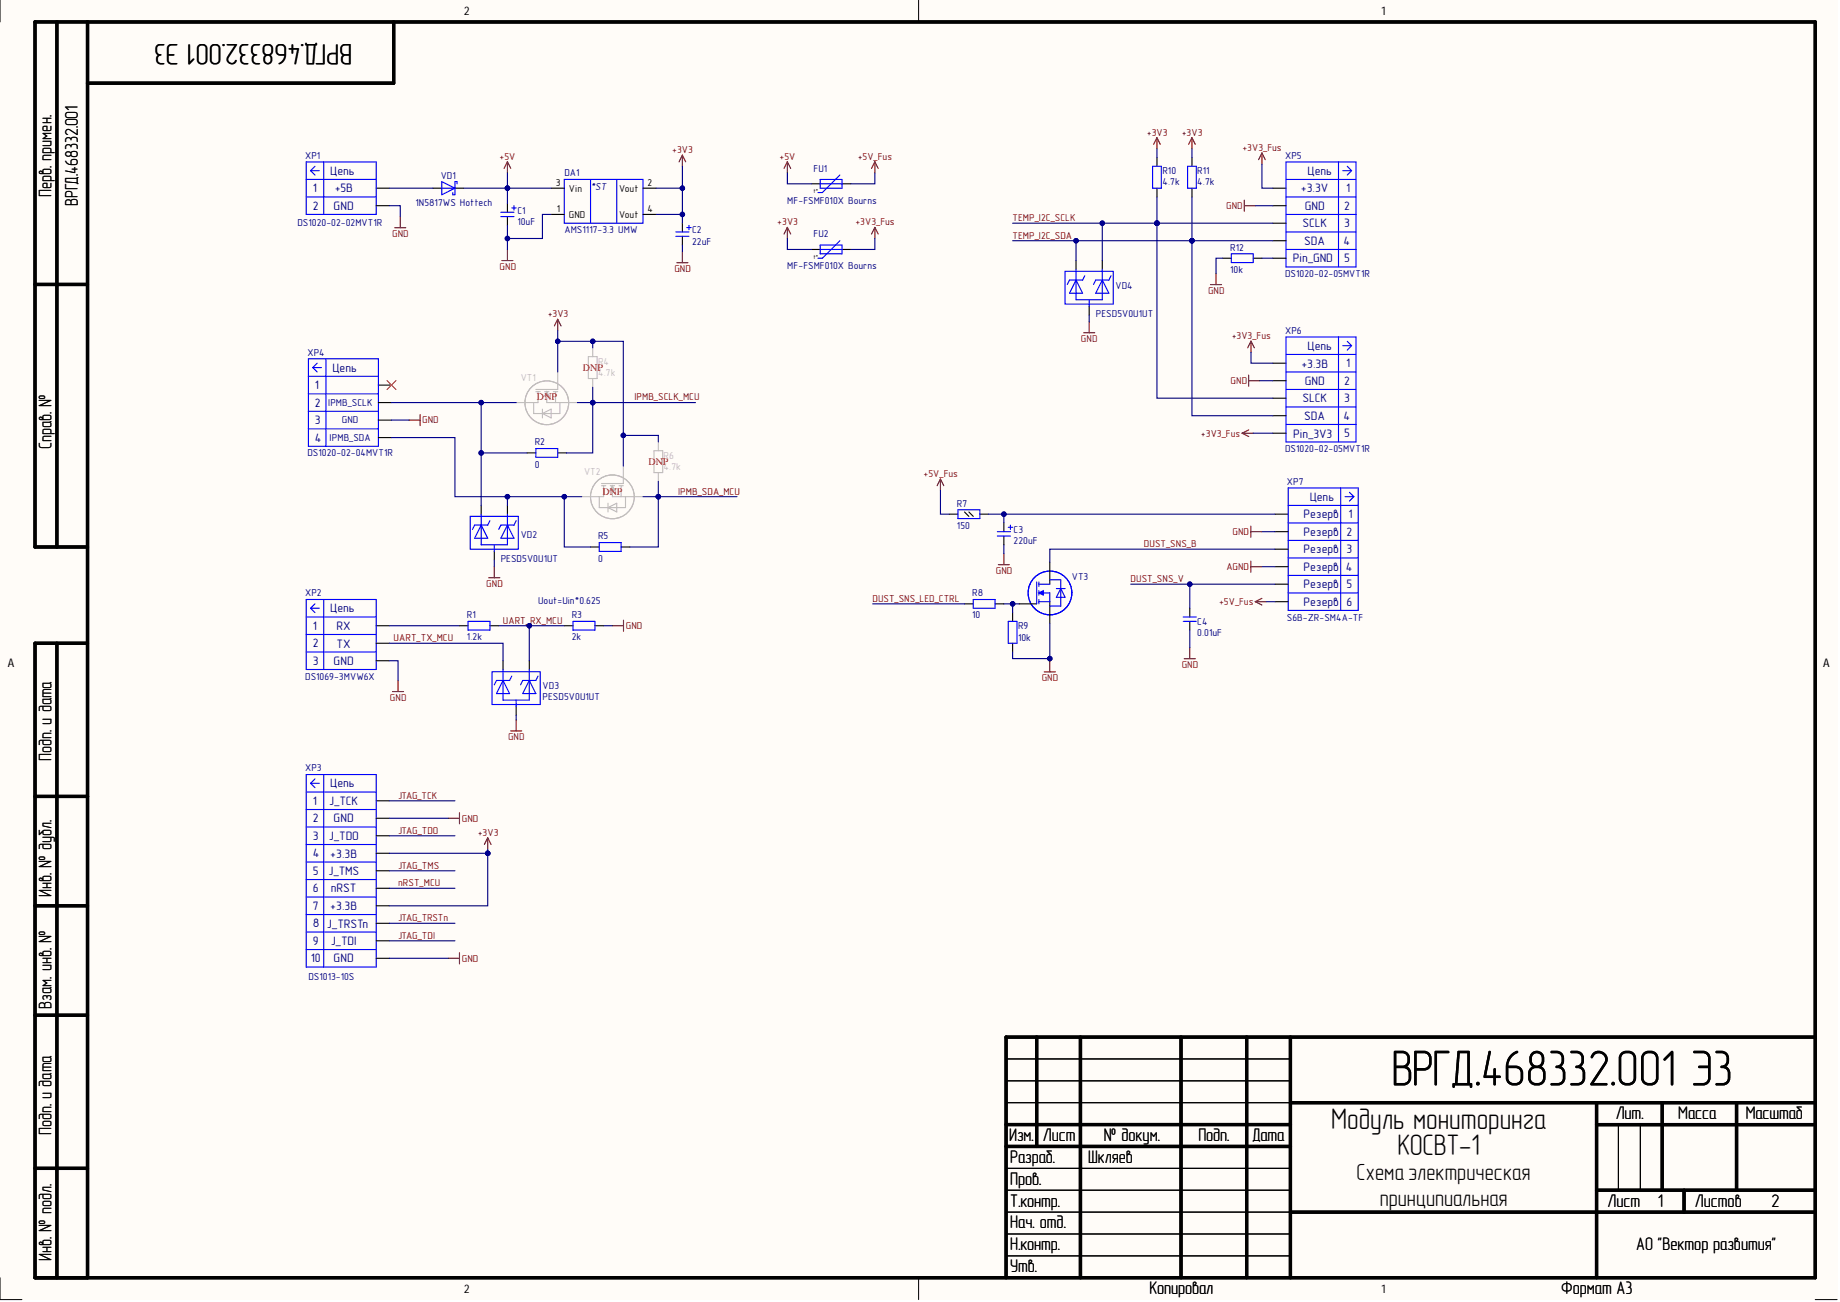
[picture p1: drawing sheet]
<svg xmlns="http://www.w3.org/2000/svg" width="420mm" height="297mm" viewBox="0 0 420 297" stroke-linecap="round" stroke-linejoin="round" font-family="sans-serif">
<g fill="#fffcf8">
<path d="M0 0h419.2v296.5h-419.2z" fill-rule="evenodd"/>
<path d="M5 5h409.2v286.5h-409.2z" fill-rule="evenodd"/>
</g>
<path d="M0 0v5M209.6 0v5M0 291.5v5h5M209.6 291.5v5M414.2 296.5h5" fill="none" stroke="#000" stroke-width=".23"/>
<g fill="none" stroke="#000" stroke-width=".76">
<path d="M13 5v119.8M20 5v286.5M89.8 5v14h-69.8M8 64.9h12M20 124.8h-12v-119.8h406.2v286.5h-406.2v-144.7h12M13 146.8v144.7M8 181.7h12M8 206.6h12M8 231.6h12M236.5 236.6v25M246.5 236.6v54.9M269.5 236.6v54.9"/>
<path d="M284.4 236.6v54.9M294.4 236.6v54.9M414.2 236.6h-184.7v54.9M229.5 256.6h64.9M294.4 251.6h119.8M364.3 256.6h49.9M364.3 251.6v39.9M379.2 251.6v19.9M396.2 251.6v19.9M8 266.5h12M229.5 261.6h64.9M294.4 276.5h119.8"/>
<path d="M364.3 271.5h49.9M384.2 271.5v5"/>
</g>
<g fill="none" stroke="#000" stroke-width=".25">
<path d="M85.8 42.9h3M85.8 46.9h3M125.8 42.9h2.9M125.8 48.9h2.9M146.7 42.9h3M146.7 48.9h3M185.1 41.9h2M185.1 56.9h2M192.1 41.9h2M192.1 56.9h2M245.5 59.4v2M251.5 59.4v2"/>
<path d="M290.4 42.9h3M290.4 46.9h3M290.4 50.9h3M290.4 54.9h3M290.4 58.9h3M248.5 69.9v2M86.3 87.9h3M86.3 91.8h3M86.3 95.8h3M86.3 99.8h3M290.4 82.9h3M290.4 86.9h3"/>
<path d="M290.4 90.8h3M290.4 94.8h3M290.4 98.8h3M109.8 115.3v2M115.8 115.3v2M290.9 117.3h3M112.8 125.8v2M232.5 137.8h4M239.5 128.3v5M239.5 137.3v5M290.9 121.3h3M290.9 125.3h3"/>
<path d="M290.9 129.3h3M290.9 133.3h3M290.9 137.3h3M85.8 142.8h3M85.8 146.8h3M85.8 150.7h3M114.8 150.7v2M120.8 150.7v2M117.8 161.2v2M85.8 182.7h3M85.8 186.7h3M85.8 190.7h3"/>
<path d="M85.8 194.7h3M85.8 198.7h3M85.8 202.7h3M85.8 206.6h3M85.8 210.6h3M85.8 214.6h3M85.8 218.6h3M229.5 251.6h64.9M229.5 246.6h64.9M229.5 241.6h64.9M369.3 256.6v14.9M374.3 256.6v14.9"/>
<path d="M229.5 276.5h64.9M229.5 271.5h64.9M229.5 266.5h64.9M229.5 286.5h64.9M229.5 281.5h64.9"/>
</g>
<g fill="none" stroke="#00f" stroke-width=".25">
<path d="M69.9 36.9h15.9v12h-15.9zM70.9 38.9l1 1M70.9 38.9h2M71.9 37.9l-1 1M73.9 36.9v12M191.6 39.9l-4 4h-1M293.4 36.9h16v24h-16zM305.4 36.9v24M306.4 38.9h2M307.4 37.9l1 1M308.4 38.9l-1 1M69.9 40.9h15.9"/>
<path d="M69.9 44.9h15.9M128.7 40.9h18v10h-18zM134.7 40.9v10M140.7 40.9v10M187.1 40.9h5v2h-5zM187.1 56.9h5M187.1 55.9h5v2h-5zM187.1 41.9h5M191.6 54.9l-4 4h-1M293.4 40.9h16M293.4 44.9h16M293.4 48.9h16"/>
<path d="M293.4 52.9h16M293.4 56.9h16M243 61.9h11v7.5h-11zM245.5 63.9l1.5 3h-3zM245.5 61.4v7h6v-7M247.5 62.9l-.5 1h-3l-.5 1M248.5 68.4v1.5M251.5 63.9l1.5 3h-3zM253.5 62.9l-.5 1h-3l-.5 1M293.4 76.9h16v23.9h-16zM305.4 76.9v23.9M306.4 78.9h2"/>
<path d="M307.4 77.9l1 1M308.4 78.9l-1 1M70.4 81.9h15.9v19.9h-15.9zM70.4 85.9h15.9M70.4 89.8h15.9M70.4 93.8h15.9M70.4 97.8h15.9M71.4 83.9l1 1M71.4 83.9h2M72.4 82.9l-1 1M74.4 81.9v19.9M293.4 80.9h16"/>
<path d="M293.4 84.9h16M293.4 88.9h16M293.4 92.8h16M293.4 96.8h16M107.3 117.8h11v7.5h-11zM109.8 119.8l1.5 3h-3zM109.8 117.3v7h6v-7M111.8 118.8l-.5 1h-3l-.5 1M115.8 119.8l1.5 3h-3zM117.8 118.8l-.5 1h-3l-.5 1M293.9 111.3h16v28h-16zM293.9 115.3h16"/>
<path d="M293.9 119.3h16M305.9 111.3v28M306.9 113.3h2M307.9 112.3l1 1M308.9 113.3l-1 1M69.9 136.8h15.9v15.9h-15.9zM70.9 138.8l1 1M70.9 138.8h2M71.9 137.8l-1 1M73.9 136.8v15.9M112.8 124.3v1.5M236.5 132.8v5"/>
<path d="M237 135.3h2.5v2h-2.5M237 133.3h2.5M293.9 123.3h16M293.9 127.3h16M293.9 131.3h16M293.9 135.3h16M69.9 140.8h15.9M69.9 144.8h15.9M69.9 148.7h15.9M112.3 153.2h11v7.5h-11zM114.8 155.2l1.5 3h-3zM114.8 152.7v7h6v-7"/>
<path d="M116.8 154.2l-.5 1h-3l-.5 1M117.8 159.7v1.5M120.8 155.2l1.5 3h-3zM122.8 154.2l-.5 1h-3l-.5 1M69.9 176.7h15.9v43.9h-15.9zM70.9 178.7l1 1M70.9 178.7h2M71.9 177.7l-1 1M73.9 176.7v43.9M69.9 180.7h15.9M69.9 184.7h15.9M69.9 188.7h15.9"/>
<path d="M69.9 192.7h15.9M69.9 196.7h15.9M69.9 200.7h15.9M69.9 204.7h15.9M69.9 208.6h15.9M69.9 212.6h15.9M69.9 216.6h15.9"/>
<circle cx="239.6" cy="135.3" r="5"/>
</g>
<g fill="none" stroke="#800000" stroke-width=".25">
<path d="M115.8 36.9l-.8 1.5M115.8 36.9l.7 1.5M115.8 36.9v2.5M155.7 35.4l-.8 1.5M155.7 35.4l.7 1.5M155.7 35.4v2.5M179.6 36.9l-.7 1.5M179.6 36.9l.8 1.5M179.6 36.9v2.5M199.6 36.9v2.5M199.6 36.9l-.8 1.5M199.6 36.9l.8 1.5"/>
<path d="M264 31.4l-.8 1.5M264 31.4l.7 1.5M264 31.4v2.5M271.9 31.4l-.7 1.5M271.9 31.4l.8 1.5M271.9 31.4v2.5M287.9 34.9l-.7 1.5M287.9 34.9l.8 1.5M287.9 34.9v2.5M90.1 52h2.5M91.3 49.4v2.6M114.5 59.4h2.5"/>
<path d="M115.8 56.9v2.5M154.4 59.9h2.6M155.7 57.4v2.5M179.6 51.9v2.5M179.6 51.9l-.7 1.5M179.6 51.9l.8 1.5M199.6 51.9l-.8 1.5M199.6 51.9l.8 1.5M199.6 51.9v2.5M283.9 45.7v2.5M283.9 46.9h2.5M127.2 72.8l-.7 1.6"/>
<path d="M127.2 72.8l.8 1.6M127.2 72.8v2.6M247.2 75.9h2.6M248.5 73.4v2.5M276.2 64.9h2.5M277.4 62.4v2.5M285.4 77.8l-.7 1.6M285.4 77.8l.8 1.6M285.4 77.8v2.6M93.3 95.8h2.6M95.9 94.6v2.5M283.4 98.8l1.5 .8"/>
<path d="M283.4 98.8h2.5M284.9 85.6v2.5M284.9 86.9h2.5M284.9 98.1l-1.5 .7M214.6 109.3l-.8 1.5M214.6 109.3l.7 1.5M214.6 109.3v2.5M111.5 131.8h2.5M112.8 129.3v2.5M227.8 128.8h2.5M229 126.3v2.5M285.4 120v2.6"/>
<path d="M285.4 128v2.5M285.4 129.3h2.5M285.4 121.3h2.5M286.4 137.3l1.5 .7M286.4 137.3h2.5M287.9 136.5l-1.5 .8M89.6 157.8h2.5M90.8 155.2v2.6M139.7 142.8h2.6M142.3 141.5v2.5M238.2 153.3h2.6M239.5 150.7v2.6"/>
<path d="M270.2 150.3h2.5M271.5 147.7v2.6M116.5 166.8h2.5M117.8 164.2v2.6M102.3 186.7h2.5M104.8 185.4v2.5M111.3 191.1l-.8 1.6M111.3 191.1l.7 1.6M111.3 191.1v2.6M102.3 218.6h2.5M104.8 217.4v2.5"/>
</g>
<path d="M88.3 86.8l2 2.1M90.3 86.8l-2 2.1" fill="none" stroke="#f00" stroke-width=".23"/>
<path d="M237 135.3l1-.5v1z" fill="#00f"/>
<path d="M237 135.3l1-.5v1zM237 132.8v1M237 134.8v1M237 136.8v1M239.5 132.3h2.5v6h-2.5M241 134.3h2M242 134.3l1 2h-2z" fill="none" stroke="#00f" stroke-width=".25"/>
<g fill="none" stroke="#bfbebc" stroke-width=".25">
<path d="M122.8 89.4v2.4h-5M124.8 89.4v2.4h6.9M126.7 89.4v2.4M127.2 84.9v4h-4.9"/>
<circle cx="124.8" cy="91.9" r="5"/>
</g>
<path d="M124.8 89.4l.5 1h-1.1z" fill="#bfbebc"/>
<g fill="none" stroke="#bfbebc" stroke-width=".25">
<path d="M121.8 91.8v2.5h5.9v-2.5M122.3 89.4h1M123.8 93.3v2M123.8 94.3l2-1v2zM124.3 89.4h.9M124.8 89.4l.5 1h-1.1zM126.2 89.4h1M137.7 110.8v2.5h-5M139.7 110.8v2.5h7M141.7 110.8v2.5M142.2 106.3v4h-5"/>
<circle cx="139.7" cy="113.4" r="5"/>
</g>
<path d="M139.7 110.8l.5 1h-1z" fill="#bfbebc"/>
<g fill="none" stroke="#bfbebc" stroke-width=".25">
<path d="M135.2 79.4v2M134.2 81.4h2v5h-2zM135.2 86.4v2M136.7 113.3v2.5h6v-2.5M137.2 110.8h1M138.7 114.8v2M138.7 115.8l2-1v2zM139.2 110.8h1M139.7 110.8l.5 1h-1zM141.2 110.8h1M149.2 102.8h2v5h-2zM150.2 100.8v2"/>
<path d="M150.2 107.8v2"/>
</g>
<g fill="none" stroke="#000" stroke-width=".25">
<path d="M264 35.9v2M271.9 35.9v2M98.8 42.9h2M103.8 42.9h2M115.8 46.4v2M115.8 49.4v2M155.7 50.9v2M155.7 53.9v2M264 42.9v2M271.9 42.9v2M278.9 58.9h2M285.9 58.9h2"/>
<path d="M120.3 103.3h2M127.2 103.3h2M216.6 117.3h2M220.1 116.8l1 1M221.1 116.8l1 1M223.6 117.3h2M229 119.3v2M134.7 124.8h2M141.7 124.8h2M220.1 137.8h2M227 137.8h2M229 122.3v2"/>
<path d="M231 139.8v2M271.5 138.8v2M104.8 142.8h2M111.8 142.8h2M128.7 142.8h2M135.7 142.8h2M231 146.8v2M271.5 141.8v2"/>
</g>
<g fill="none" stroke="#00f" stroke-width=".25">
<path d="M263 37.9h2v5h-2zM271 37.9h2v5h-2zM100.8 42.9h3M100.8 41.4l3 1.5-3 1.5zM104.3 41.9v-.5h-.5v3h-.5v-.5M114.3 48.4h3M114.3 49.4h3M116.8 47.4h1M117.3 46.9v1M154.2 52.9h3M154.2 53.9h3M156.7 51.9h1"/>
<path d="M157.2 51.4v1M280.9 57.9h5v2h-5zM122.3 102.3h4.9v2h-4.9zM218.6 116.3h5v2h-5zM230.5 119.8v1M136.7 123.8h5v2h-5zM222.1 136.8h4.9v2h-4.9zM227.5 121.3h3M227.5 122.3h3M230 120.3h1M106.8 141.8h5v2h-5zM130.7 141.8h5v2h-5z"/>
<path d="M230 141.8h2v5h-2zM270 141.8h3M270 140.8h3"/>
</g>
<path d="M155.7 37.9v5h-6" fill="none" stroke="#000080" stroke-width=".25"/>
<circle cx="155.7" cy="42.9" r=".51" fill="#000080"/>
<circle cx="155.7" cy="42.9" r=".51" fill="none" stroke="#000080" stroke-width=".23"/>
<path d="M88.8 46.9h2.5v2.5M229 124.3v2M258 133.3h32.9" fill="none" stroke="#000080" stroke-width=".25"/>
<circle cx="271.5" cy="133.3" r=".51" fill="#000080"/>
<circle cx="271.5" cy="133.3" r=".51" fill="none" stroke="#000080" stroke-width=".23"/>
<path d="M287.9 121.3h3M239.5 142.3v8.4" fill="none" stroke="#000080" stroke-width=".25"/>
<circle cx="239.5" cy="150.3" r=".51" fill="#000080"/>
<circle cx="239.5" cy="150.3" r=".51" fill="none" stroke="#000080" stroke-width=".23"/>
<path d="M229 137.8h3.5" fill="none" stroke="#000080" stroke-width=".25"/>
<circle cx="231" cy="137.8" r=".51" fill="#000080"/>
<circle cx="231" cy="137.8" r=".51" fill="none" stroke="#000080" stroke-width=".23"/>
<path d="M231 148.8v1.5h8.5" fill="none" stroke="#000080" stroke-width=".25"/>
<circle cx="239.5" cy="150.3" r=".51" fill="#000080"/>
<circle cx="239.5" cy="150.3" r=".51" fill="none" stroke="#000080" stroke-width=".23"/>
<path d="M231 137.8v2" fill="none" stroke="#000080" stroke-width=".25"/>
<circle cx="231" cy="137.8" r=".51" fill="#000080"/>
<circle cx="231" cy="137.8" r=".51" fill="none" stroke="#000080" stroke-width=".23"/>
<path d="M127.2 77.9h8v1.5M199.1 137.8h21" fill="none" stroke="#000080" stroke-width=".25"/>
<circle cx="135.2" cy="77.9" r=".51" fill="#000080"/>
<circle cx="135.2" cy="77.9" r=".51" fill="none" stroke="#000080" stroke-width=".23"/>
<circle cx="127.2" cy="77.9" r=".51" fill="#000080"/>
<circle cx="127.2" cy="77.9" r=".51" fill="none" stroke="#000080" stroke-width=".23"/>
<path d="M135.2 88.4v3.4h-3.5" fill="none" stroke="#000080" stroke-width=".25"/>
<circle cx="135.2" cy="91.8" r=".51" fill="#000080"/>
<circle cx="135.2" cy="91.8" r=".51" fill="none" stroke="#000080" stroke-width=".23"/>
<path d="M135.2 91.8h23.5" fill="none" stroke="#000080" stroke-width=".25"/>
<circle cx="135.2" cy="91.8" r=".51" fill="#000080"/>
<circle cx="135.2" cy="91.8" r=".51" fill="none" stroke="#000080" stroke-width=".23"/>
<path d="M135.2 91.8v11.5h-6" fill="none" stroke="#000080" stroke-width=".25"/>
<circle cx="135.2" cy="91.8" r=".51" fill="#000080"/>
<circle cx="135.2" cy="91.8" r=".51" fill="none" stroke="#000080" stroke-width=".23"/>
<path d="M109.8 91.8v11.5h10.5" fill="none" stroke="#000080" stroke-width=".25"/>
<circle cx="109.8" cy="103.3" r=".51" fill="#000080"/>
<circle cx="109.8" cy="103.3" r=".51" fill="none" stroke="#000080" stroke-width=".23"/>
<circle cx="109.8" cy="91.8" r=".51" fill="#000080"/>
<circle cx="109.8" cy="91.8" r=".51" fill="none" stroke="#000080" stroke-width=".23"/>
<path d="M142.2 99.3h8v1.5" fill="none" stroke="#000080" stroke-width=".25"/>
<circle cx="142.2" cy="99.3" r=".51" fill="#000080"/>
<circle cx="142.2" cy="99.3" r=".51" fill="none" stroke="#000080" stroke-width=".23"/>
<path d="M150.2 109.8v3.5h-3.5" fill="none" stroke="#000080" stroke-width=".25"/>
<circle cx="150.2" cy="113.3" r=".51" fill="#000080"/>
<circle cx="150.2" cy="113.3" r=".51" fill="none" stroke="#000080" stroke-width=".23"/>
<path d="M150.2 113.3h18" fill="none" stroke="#000080" stroke-width=".25"/>
<circle cx="150.2" cy="113.3" r=".51" fill="#000080"/>
<circle cx="150.2" cy="113.3" r=".51" fill="none" stroke="#000080" stroke-width=".23"/>
<path d="M150.2 113.3v11.5h-6.5" fill="none" stroke="#000080" stroke-width=".25"/>
<circle cx="150.2" cy="113.3" r=".51" fill="#000080"/>
<circle cx="150.2" cy="113.3" r=".51" fill="none" stroke="#000080" stroke-width=".23"/>
<path d="M128.7 113.3v11.5h6" fill="none" stroke="#000080" stroke-width=".25"/>
<circle cx="128.7" cy="113.3" r=".51" fill="#000080"/>
<circle cx="128.7" cy="113.3" r=".51" fill="none" stroke="#000080" stroke-width=".23"/>
<path d="M287.9 37.4v5.5h2.5M271.9 54.9h18.5M286.4 46.9h4" fill="none" stroke="#000080" stroke-width=".25"/>
<circle cx="272" cy="54.9" r=".51" fill="#000080"/>
<circle cx="272" cy="54.9" r=".51" fill="none" stroke="#000080" stroke-width=".23"/>
<path d="M264 33.9v2M271.9 33.9v2M135.2 77.9h7v28.4M285.4 80.4v2.5h5M285.9 98.8h4.5M287.4 86.9h3" fill="none" stroke="#000080" stroke-width=".25"/>
<circle cx="135.2" cy="77.9" r=".51" fill="#000080"/>
<circle cx="135.2" cy="77.9" r=".51" fill="none" stroke="#000080" stroke-width=".23"/>
<circle cx="142.2" cy="99.3" r=".51" fill="#000080"/>
<circle cx="142.2" cy="99.3" r=".51" fill="none" stroke="#000080" stroke-width=".23"/>
<path d="M127.2 75.4v9.5M290.9 125.3h-51.4v3" fill="none" stroke="#000080" stroke-width=".25"/>
<circle cx="127.2" cy="77.9" r=".51" fill="#000080"/>
<circle cx="127.2" cy="77.9" r=".51" fill="none" stroke="#000080" stroke-width=".23"/>
<path d="M105.8 42.9h20" fill="none" stroke="#000080" stroke-width=".25"/>
<circle cx="115.8" cy="42.9" r=".51" fill="#000080"/>
<circle cx="115.8" cy="42.9" r=".51" fill="none" stroke="#000080" stroke-width=".23"/>
<path d="M125.8 48.9h-2v5.5h-8v2.5" fill="none" stroke="#000080" stroke-width=".25"/>
<circle cx="115.8" cy="54.4" r=".51" fill="#000080"/>
<circle cx="115.8" cy="54.4" r=".51" fill="none" stroke="#000080" stroke-width=".23"/>
<path d="M115.8 42.9v3.5M88.8 150.7h2v4.5M137.7 142.8h2" fill="none" stroke="#000080" stroke-width=".25"/>
<circle cx="115.8" cy="42.9" r=".51" fill="#000080"/>
<circle cx="115.8" cy="42.9" r=".51" fill="none" stroke="#000080" stroke-width=".23"/>
<path d="M115.8 51.4v3" fill="none" stroke="#000080" stroke-width=".25"/>
<circle cx="115.8" cy="54.4" r=".51" fill="#000080"/>
<circle cx="115.8" cy="54.4" r=".51" fill="none" stroke="#000080" stroke-width=".23"/>
<path d="M271.9 44.9v10M287.9 58.9h2.5" fill="none" stroke="#000080" stroke-width=".25"/>
<circle cx="272" cy="54.9" r=".51" fill="#000080"/>
<circle cx="272" cy="54.9" r=".51" fill="none" stroke="#000080" stroke-width=".23"/>
<path d="M264 44.9v6" fill="none" stroke="#000080" stroke-width=".25"/>
<circle cx="264" cy="50.9" r=".51" fill="#000080"/>
<circle cx="264" cy="50.9" r=".51" fill="none" stroke="#000080" stroke-width=".23"/>
<circle cx="264" cy="50.9" r=".51" fill="#000080"/>
<circle cx="264" cy="50.9" r=".51" fill="none" stroke="#000080" stroke-width=".23"/>
<path d="M115.8 39.4v3.5M88.8 42.9h10" fill="none" stroke="#000080" stroke-width=".25"/>
<circle cx="115.8" cy="42.9" r=".51" fill="#000080"/>
<circle cx="115.8" cy="42.9" r=".51" fill="none" stroke="#000080" stroke-width=".23"/>
<g fill="none" stroke="#000080" stroke-width=".25">
<path d="M179.6 39.4v2.5h5.5M199.6 39.4v2.5h-5.5M179.6 54.4v2.5h5.5M199.6 54.4v2.5h-5.5M88.8 186.7h13.5M88.8 190.7h15M88.8 182.7h15M88.8 198.7h15M88.8 194.7h22.5M88.8 218.6h13.5M88.8 202.7h15M88.8 210.6h15"/>
<path d="M88.8 214.6h15"/>
</g>
<circle cx="111.3" cy="194.7" r=".51" fill="#000080"/>
<circle cx="111.3" cy="194.7" r=".51" fill="none" stroke="#000080" stroke-width=".23"/>
<path d="M155.7 55.9v1.5M89.3 99.8h14.5v13.5h28.9M89.3 95.8h4" fill="none" stroke="#000080" stroke-width=".25"/>
<circle cx="128.7" cy="113.3" r=".51" fill="#000080"/>
<circle cx="128.7" cy="113.3" r=".51" fill="none" stroke="#000080" stroke-width=".23"/>
<circle cx="115.8" cy="113.3" r=".51" fill="#000080"/>
<circle cx="115.8" cy="113.3" r=".51" fill="none" stroke="#000080" stroke-width=".23"/>
<path d="M245.5 54.9v4.5M112.8 127.8v1.5" fill="none" stroke="#000080" stroke-width=".25"/>
<circle cx="245.5" cy="54.9" r=".51" fill="#000080"/>
<circle cx="245.5" cy="54.9" r=".51" fill="none" stroke="#000080" stroke-width=".23"/>
<path d="M251.5 50.9v8.5" fill="none" stroke="#000080" stroke-width=".25"/>
<circle cx="251.5" cy="50.9" r=".51" fill="#000080"/>
<circle cx="251.5" cy="50.9" r=".51" fill="none" stroke="#000080" stroke-width=".23"/>
<path d="M248.5 71.9v1.5M120.8 142.8v7.9M117.8 163.2v1" fill="none" stroke="#000080" stroke-width=".25"/>
<circle cx="120.8" cy="142.8" r=".51" fill="#000080"/>
<circle cx="120.8" cy="142.8" r=".51" fill="none" stroke="#000080" stroke-width=".23"/>
<path d="M271.5 133.3v5.5" fill="none" stroke="#000080" stroke-width=".25"/>
<circle cx="271.5" cy="133.3" r=".51" fill="#000080"/>
<circle cx="271.5" cy="133.3" r=".51" fill="none" stroke="#000080" stroke-width=".23"/>
<path d="M214.6 111.8v5.5h2M88.8 146.8h26v3.9M88.8 142.8h16M271.5 143.8v3.9M111.3 194.7v11.9h-22.5" fill="none" stroke="#000080" stroke-width=".25"/>
<circle cx="111.3" cy="194.7" r=".51" fill="#000080"/>
<circle cx="111.3" cy="194.7" r=".51" fill="none" stroke="#000080" stroke-width=".23"/>
<path d="M89.3 91.8h28.5" fill="none" stroke="#000080" stroke-width=".25"/>
<circle cx="109.8" cy="91.8" r=".51" fill="#000080"/>
<circle cx="109.8" cy="91.8" r=".51" fill="none" stroke="#000080" stroke-width=".23"/>
<path d="M155.7 42.9v6h-6" fill="none" stroke="#000080" stroke-width=".25"/>
<circle cx="155.7" cy="48.9" r=".51" fill="#000080"/>
<circle cx="155.7" cy="48.9" r=".51" fill="none" stroke="#000080" stroke-width=".23"/>
<circle cx="155.7" cy="42.9" r=".51" fill="#000080"/>
<circle cx="155.7" cy="42.9" r=".51" fill="none" stroke="#000080" stroke-width=".23"/>
<path d="M225.6 117.3h3.4v2" fill="none" stroke="#000080" stroke-width=".25"/>
<circle cx="229" cy="117.3" r=".51" fill="#000080"/>
<circle cx="229" cy="117.3" r=".51" fill="none" stroke="#000080" stroke-width=".23"/>
<path d="M231 50.9h33" fill="none" stroke="#000080" stroke-width=".25"/>
<circle cx="264" cy="50.9" r=".51" fill="#000080"/>
<circle cx="264" cy="50.9" r=".51" fill="none" stroke="#000080" stroke-width=".23"/>
<circle cx="251.5" cy="50.9" r=".51" fill="#000080"/>
<circle cx="251.5" cy="50.9" r=".51" fill="none" stroke="#000080" stroke-width=".23"/>
<path d="M264 50.9h26.4" fill="none" stroke="#000080" stroke-width=".25"/>
<circle cx="264" cy="50.9" r=".51" fill="#000080"/>
<circle cx="264" cy="50.9" r=".51" fill="none" stroke="#000080" stroke-width=".23"/>
<path d="M111.3 193.7v1" fill="none" stroke="#000080" stroke-width=".25"/>
<circle cx="111.3" cy="194.7" r=".51" fill="#000080"/>
<circle cx="111.3" cy="194.7" r=".51" fill="none" stroke="#000080" stroke-width=".23"/>
<path d="M155.7 48.9v2" fill="none" stroke="#000080" stroke-width=".25"/>
<circle cx="155.7" cy="48.9" r=".51" fill="#000080"/>
<circle cx="155.7" cy="48.9" r=".51" fill="none" stroke="#000080" stroke-width=".23"/>
<path d="M229 117.3h61.9" fill="none" stroke="#000080" stroke-width=".25"/>
<circle cx="229" cy="117.3" r=".51" fill="#000080"/>
<circle cx="229" cy="117.3" r=".51" fill="none" stroke="#000080" stroke-width=".23"/>
<path d="M113.8 142.8h14.9" fill="none" stroke="#000080" stroke-width=".25"/>
<circle cx="120.8" cy="142.8" r=".51" fill="#000080"/>
<circle cx="120.8" cy="142.8" r=".51" fill="none" stroke="#000080" stroke-width=".23"/>
<path d="M278.9 58.9h-1.5v3.5M109.8 103.3v12M287.9 129.3h3M288.9 137.3h2" fill="none" stroke="#000080" stroke-width=".25"/>
<circle cx="109.8" cy="103.3" r=".51" fill="#000080"/>
<circle cx="109.8" cy="103.3" r=".51" fill="none" stroke="#000080" stroke-width=".23"/>
<path d="M115.8 113.3v2" fill="none" stroke="#000080" stroke-width=".25"/>
<circle cx="115.8" cy="113.3" r=".51" fill="#000080"/>
<circle cx="115.8" cy="113.3" r=".51" fill="none" stroke="#000080" stroke-width=".23"/>
<path d="M231 54.9h40.9" fill="none" stroke="#000080" stroke-width=".25"/>
<circle cx="272" cy="54.9" r=".51" fill="#000080"/>
<circle cx="272" cy="54.9" r=".51" fill="none" stroke="#000080" stroke-width=".23"/>
<circle cx="245.5" cy="54.9" r=".51" fill="#000080"/>
<circle cx="245.5" cy="54.9" r=".51" fill="none" stroke="#000080" stroke-width=".23"/>
<path d="M271.9 54.9v39.9h18.5" fill="none" stroke="#000080" stroke-width=".25"/>
<circle cx="272" cy="54.9" r=".51" fill="#000080"/>
<circle cx="272" cy="54.9" r=".51" fill="none" stroke="#000080" stroke-width=".23"/>
<path d="M264 50.9v39.9h26.4" fill="none" stroke="#000080" stroke-width=".25"/>
<circle cx="264" cy="50.9" r=".51" fill="#000080"/>
<circle cx="264" cy="50.9" r=".51" fill="none" stroke="#000080" stroke-width=".23"/>
<text font-size="11.6" x="317.4" y="247.6">ВРГД.468332.001 Э3</text>
<g font-size="6.8">
<text x="80.4" y="10" transform="rotate(-180 80.4 10)">ВРГД.468332.001 Э3</text>
<text x="303.7" y="257.6">Модуль мониторинга</text>
<text x="318.9" y="263.6">КОСВТ-1</text>
</g>
<g font-size="5.3">
<text x="309.5" y="269.2">Схема электрическая</text>
<text x="314.8" y="275.2">принципиальная</text>
</g>
<g font-size="4.1">
<text x="11.7" y="45" transform="rotate(-90 11.7 45)">Перв. примен.</text>
<text x="17.7" y="47.1" transform="rotate(-90 17.7 47.1)">ВРГД.468332.001</text>
<text x="11.7" y="102.5" transform="rotate(-90 11.7 102.5)">Справ. №</text>
<text x="11.7" y="173.7" transform="rotate(-90 11.7 173.7)">Подп. и дата</text>
<text x="11.7" y="204.6" transform="rotate(-90 11.7 204.6)">Инв. № дубл.</text>
<text x="11.7" y="230.1" transform="rotate(-90 11.7 230.1)">Взам. инв. №</text>
<text x="368.6" y="255.3">Лит.</text>
<text x="382.9" y="255.3">Масса</text>
<text x="398.3" y="255.3">Масштаб</text>
<text x="11.7" y="259" transform="rotate(-90 11.7 259)">Подп. и дата</text>
<text x="230.2" y="260.3">Изм.</text>
<text x="237.9" y="260.3">Лист</text>
<text x="251.9" y="260.3">№ докум.</text>
<text x="273.4" y="260.3">Подп.</text>
<text x="285.7" y="260.3">Дата</text>
<text x="230.5" y="265.3">Разраб.</text>
<text x="248.2" y="265.3">Шкляев</text>
<text x="230.5" y="270.3">Пров.</text>
<text x="230.5" y="275.3">Т.контр.</text>
<text x="366.8" y="275.3">Лист</text>
<text x="378.3" y="275.3">1</text>
<text x="386.7" y="275.3">Листов</text>
<text x="404.2" y="275.3">2</text>
<text x="230.5" y="280.3">Нач. отд.</text>
<text x="11.7" y="287.8" transform="rotate(-90 11.7 287.8)">Инв. № подл.</text>
<text x="230.5" y="285.2">Н.контр.</text>
<text x="373.3" y="285.2">АО &quot;&quot;Вектор развития&quot;</text>
<text x="373.3" y="285.2">АО Вектор развития&quot;</text>
<text x="230.5" y="290.2">Утв.</text>
<text x="262.3" y="295.2">Копировал</text>
<text x="356.2" y="295.2">Формат А3</text>
</g>
<g font-size="2.8" fill="#000080">
<text x="75.4" y="39.9">Цепь</text>
<text x="298.3" y="39.9">Цепь</text>
<text x="71.4" y="43.9">1</text>
<text x="71.4" y="47.8">2</text>
<text x="76.1" y="47.9">GND</text>
<text x="76.4" y="43.9">+5В</text>
<text x="296.8" y="43.9">+3.3V</text>
<text x="297.7" y="47.9">GND</text>
<text x="306.7" y="47.8">2</text>
<text x="307.1" y="43.9">1</text>
<text x="297.2" y="51.9">SCLK</text>
<text x="306.7" y="51.8">3</text>
<text x="295" y="59.8">Pin_GND</text>
<text x="297.6" y="55.9">SDA</text>
<text x="306.5" y="55.9">4</text>
<text x="306.7" y="59.8">5</text>
<text x="296.9" y="83.8">+3.3В</text>
<text x="298.3" y="79.8">Цепь</text>
<text x="307.1" y="83.8">1</text>
<text x="71.8" y="88.7">1</text>
<text x="75.9" y="84.8">Цепь</text>
<text x="297.7" y="87.8">GND</text>
<text x="306.7" y="87.8">2</text>
<text x="71.8" y="92.8">2</text>
<text x="297.2" y="91.8">SLCK</text>
<text x="297.6" y="95.8">SDA</text>
<text x="306.5" y="95.8">4</text>
<text x="306.7" y="91.8">3</text>
<text x="71.8" y="96.8">3</text>
<text x="71.8" y="100.7">4</text>
<text x="295" y="99.8">Pin_3V3</text>
<text x="306.7" y="99.7">5</text>
<text x="297.4" y="118.2">Резерв</text>
<text x="298.8" y="114.3">Цепь</text>
<text x="307.6" y="118.2">1</text>
<text x="297.4" y="122.2">Резерв</text>
<text x="307.2" y="122.2">2</text>
<text x="297.4" y="130.2">Резерв</text>
<text x="297.4" y="126.3">Резерв</text>
<text x="307" y="130.2">4</text>
<text x="307.2" y="126.2">3</text>
<text x="297.4" y="134.2">Резерв</text>
<text x="307.2" y="134.2">5</text>
<text x="71.4" y="143.7">1</text>
<text x="75.4" y="139.7">Цепь</text>
<text x="76.8" y="143.7">RX</text>
<text x="297.4" y="138.2">Резерв</text>
<text x="307.2" y="138.2">6</text>
<text x="71.4" y="147.7">2</text>
<text x="76.8" y="147.7">TX</text>
<text x="71.4" y="151.7">3</text>
<text x="76.1" y="151.7">GND</text>
<text x="75.4" y="179.6">Цепь</text>
<text x="71.4" y="183.7">1</text>
<text x="75.1" y="183.7">J_TCK</text>
<text x="71.4" y="187.6">2</text>
<text x="71.4" y="191.6">3</text>
<text x="75" y="191.6">J_TDO</text>
<text x="76.1" y="187.6">GND</text>
<text x="71.4" y="195.6">4</text>
<text x="75.4" y="195.7">+3.3В</text>
<text x="71.4" y="199.6">5</text>
<text x="71.4" y="203.6">6</text>
<text x="74.9" y="199.6">J_TMS</text>
<text x="75.5" y="203.6">nRST</text>
<text x="71.4" y="207.6">7</text>
<text x="75.4" y="207.6">+3.3В</text>
<text x="71.4" y="211.5">8</text>
<text x="71.4" y="215.6">9</text>
<text x="74.6" y="211.6">J_TRSTn</text>
<text x="75.5" y="215.6">J_TDI</text>
<text x="70.9" y="219.6">10</text>
<text x="76.1" y="219.6">GND</text>
</g>
<g font-size="2.7">
<text x="105.9" y="3.5">2</text>
<text x="315.2" y="3.5">1</text>
<text x="1.8" y="152.2">A</text>
<text x="416" y="152.2">A</text>
<text x="105.9" y="295">2</text>
<text x="315.2" y="295">1</text>
</g>
<g font-size="2.3" fill="#800000">
<text x="153.4" y="34.9">+3V3</text>
<text x="261.7" y="30.9">+3V3</text>
<text x="269.6" y="30.9">+3V3</text>
<text x="283.5" y="34.4">+3V3_Fus</text>
<text x="114" y="36.4">+5V</text>
<text x="177.9" y="36.4">+5V</text>
<text x="195.7" y="36.4">+5V_Fus</text>
<text x="279.8" y="47.8">GND</text>
<text x="177.3" y="51.4">+3V3</text>
<text x="195.2" y="51.4">+3V3_Fus</text>
<text x="231" y="50.5">TEMP_I2C_SCLK</text>
<text x="89.5" y="54">GND</text>
<text x="231" y="54.4">TEMP_I2C_SDA</text>
<text x="114" y="61.5">GND</text>
<text x="153.9" y="62">GND</text>
<text x="275.6" y="67">GND</text>
<text x="125" y="72.3">+3V3</text>
<text x="281" y="77.3">+3V3_Fus</text>
<text x="246.6" y="78">GND</text>
<text x="280.8" y="87.6">GND</text>
<text x="144.7" y="91.4">IPMB_SCLK_MCU</text>
<text x="96.3" y="96.6">GND</text>
<text x="274" y="99.6">+3V3_Fus</text>
<text x="154.7" y="112.8">IPMB_SDA_MCU</text>
<text x="210.7" y="108.8">+5V_Fus</text>
<text x="261" y="124.8">DUST_SNS_B</text>
<text x="281.2" y="122.1">GND</text>
<text x="227.2" y="130.9">GND</text>
<text x="279.8" y="130.1">AGND</text>
<text x="110.9" y="133.9">GND</text>
<text x="199.1" y="137.3">DUST_SNS_LED_CTRL</text>
<text x="258" y="132.8">DUST_SNS_V</text>
<text x="114.7" y="142.3">UART_RX_MCU</text>
<text x="142.8" y="143.6">GND</text>
<text x="278.1" y="138.1">+5V_Fus</text>
<text x="89.8" y="146.3">UART_TX_MCU</text>
<text x="237.7" y="155.3">GND</text>
<text x="269.6" y="152.4">GND</text>
<text x="89" y="159.8">GND</text>
<text x="115.9" y="168.8">GND</text>
<text x="90.8" y="182.2">JTAG_TCK</text>
<text x="90.8" y="190.2">JTAG_TDO</text>
<text x="105.4" y="187.5">GND</text>
<text x="109" y="190.7">+3V3</text>
<text x="90.8" y="198.2">JTAG_TMS</text>
<text x="90.8" y="202.2">nRST_MCU</text>
<text x="90.8" y="210.2">JTAG_TRSTn</text>
<text x="90.8" y="214.2">JTAG_TDI</text>
<text x="105.4" y="219.4">GND</text>
</g>
<g font-size="2.3" fill="#000080">
<text x="69.6" y="36.3">XP1</text>
<text x="100.5" y="40.7">VD1</text>
<text x="128.8" y="40.2">DA1</text>
<text x="185.6" y="39.2">FU1</text>
<text x="265.2" y="39.7">R10</text>
<text x="273.2" y="39.7">R11</text>
<text x="293.2" y="36.3">XP5</text>
<text x="94.8" y="47">1N5817WS Hottech</text>
<text x="134.8" y="43.4">*ST</text>
<text x="179.6" y="46.5">MF-FSMF010X Bourns</text>
<text x="265.2" y="42.3">4.7k</text>
<text x="273.2" y="42.3">4.7k</text>
<text x="67.8" y="51.5">DS1020-02-02MVT1R</text>
<text x="118" y="48.8">C1</text>
<text x="118" y="51.3">10uF</text>
<text x="128.8" y="53.2">AMS1117-3.3 UMW</text>
<text x="157.9" y="53.2">C2</text>
<text x="157.9" y="55.8">22uF</text>
<text x="185.6" y="54.2">FU2</text>
<text x="280.7" y="57.2">R12</text>
<text x="179.6" y="61.4">MF-FSMF010X Bourns</text>
<text x="254.5" y="65.9">VD4</text>
<text x="280.7" y="62.2">10k</text>
<text x="293.2" y="63.2">DS1020-02-05MVT1R</text>
<text x="250" y="72.4">PESD5V0U1UT</text>
<text x="293.2" y="76.2">XP6</text>
<text x="70.1" y="81.1">XP4</text>
<text x="74.9" y="92.6">IPMB_SCLK</text>
<text x="75.2" y="100.7">IPMB_SDA</text>
<text x="78" y="96.6">GND</text>
<text x="122" y="101.6">R2</text>
<text x="70.1" y="104.1">DS1020-02-04MVT1R</text>
<text x="122" y="106.7">0</text>
<text x="293.2" y="103.1">DS1020-02-05MVT1R</text>
<text x="293.6" y="110.6">XP7</text>
<text x="218.3" y="115.6">R7</text>
<text x="118.8" y="122.8">VD2</text>
<text x="136.5" y="123.1">R5</text>
<text x="218.3" y="120.6">150</text>
<text x="231.3" y="121.6">C3</text>
<text x="231.3" y="124.2">220uF</text>
<text x="114.2" y="128.3">PESD5V0U1UT</text>
<text x="136.5" y="128.1">0</text>
<text x="69.6" y="136.1">XP2</text>
<text x="122.8" y="137.8">Uout=Uin*0.625</text>
<text x="221.8" y="136.1">R8</text>
<text x="244.5" y="132.4">VT3</text>
<text x="106.5" y="141.1">R1</text>
<text x="130.5" y="141.1">R3</text>
<text x="221.8" y="141.1">10</text>
<text x="232.3" y="143.6">R9</text>
<text x="273.2" y="142.6">C4</text>
<text x="293.6" y="141.6">S6B-ZR-SM4A-TF</text>
<text x="106.5" y="146">1.2k</text>
<text x="130.5" y="146">2k</text>
<text x="232.3" y="146.1">10k</text>
<text x="273.2" y="145.1">0.01uF</text>
<text x="69.6" y="155.1">DS1069-3MVW6X</text>
<text x="123.8" y="157.3">VD3</text>
<text x="123.8" y="159.7">PESD5V0U1UT</text>
<text x="69.6" y="176">XP3</text>
<text x="70.4" y="223.6">DS1013-10S</text>
</g>
<g font-size="2.3">
<text x="126.8" y="42.4">3</text>
<text x="129.8" y="43.7">Vin</text>
<text x="141.3" y="43.7">Vout</text>
<text x="147.7" y="42.4">2</text>
<text x="127.1" y="48.4">1</text>
<text x="129.8" y="49.7">GND</text>
<text x="141.3" y="49.7">Vout</text>
<text x="147.7" y="48.4">4</text>
</g>
<g font-size="2.3" fill="#bfbebc">
<text x="136.5" y="83.2">R4</text>
<text x="118.8" y="86.9">VT1</text>
<text x="136.5" y="85.7">4.7k</text>
<text x="151.4" y="104.6">R6</text>
<text x="151.4" y="107.2">4.7k</text>
<text x="133.2" y="108.4">VT2</text>
</g>
<g font-size="2.3" fill="#f00">
<text x="133" y="84.6">D</text>
<text x="134.7" y="84.6">N</text>
<text x="136.3" y="84.6">P</text>
<text x="122.5" y="91.4">DNP</text>
<text x="147.9" y="106.1">D</text>
<text x="149.6" y="106.1">N</text>
<text x="151.2" y="106.1">P</text>
<text x="137.5" y="112.8">DNP</text>
</g>
<g font-size="1.4">
<text x="185.6" y="44.1">t°</text>
<text x="185.6" y="59.2">t°</text>
</g>
</svg>
